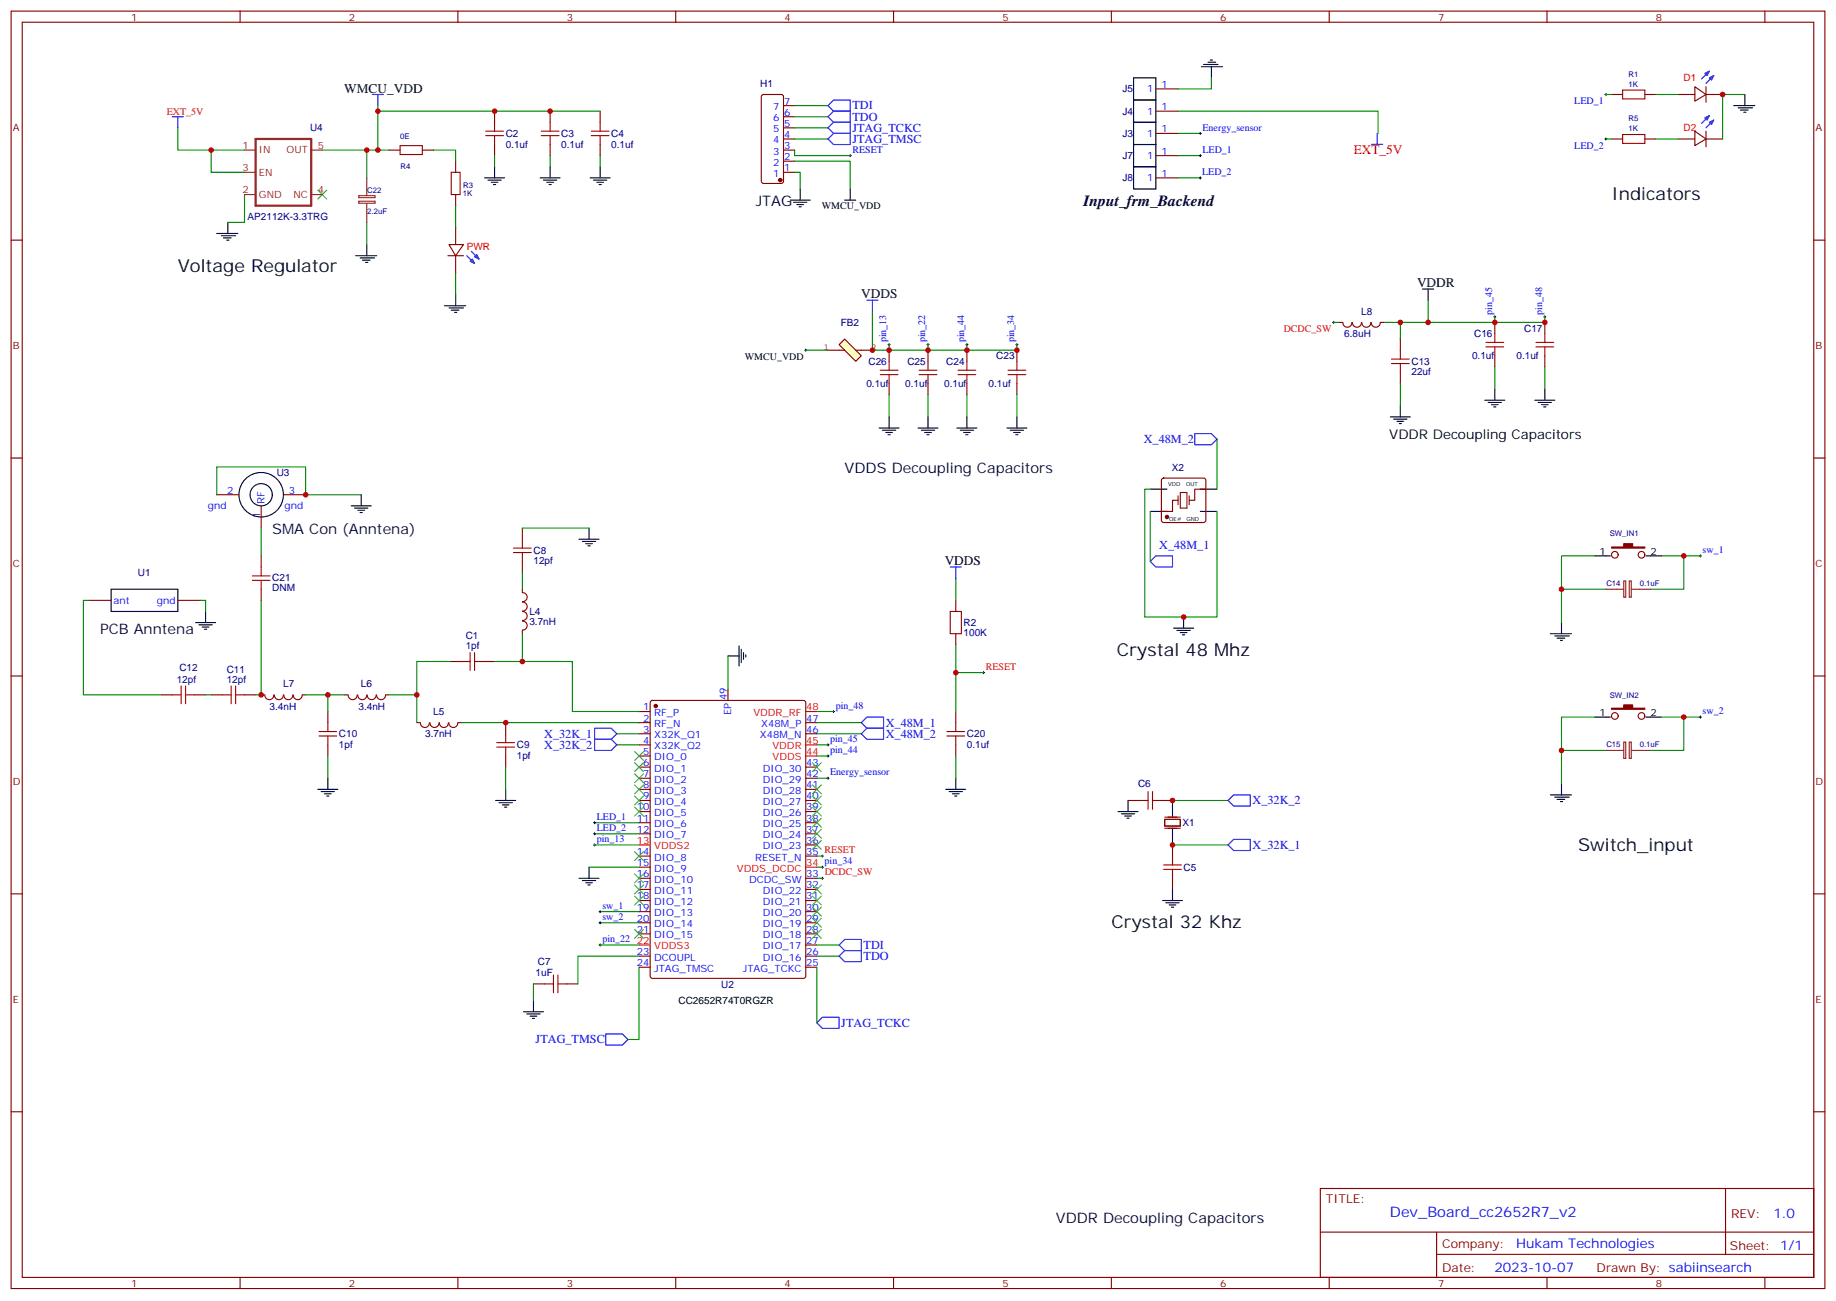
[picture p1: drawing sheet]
<svg xmlns="http://www.w3.org/2000/svg" width="583mm" height="413mm" viewBox="0 0 583 413" stroke-linecap="round" stroke-linejoin="round" font-family="sans-serif">
<g fill="none" stroke="#870000" stroke-width=".35">
<path d="M3.5 3.5h575.8v405.4h-575.8zM7.1 7.1h568.6v398.2h-568.6zM76.2 3.5v3.6M145.3 3.5v3.6M214.5 3.5v3.6M283.6 3.5v3.6M352.8 3.5v3.6M421.9 3.5v3.6M491.1 3.5v3.6M560.2 3.5v3.6M157 35.3v3.5M174.6 35.3v3.5"/>
<path d="M190.5 35.3v3.5M241.9 30.2l.5-.2h5.6l.7 .4v27.1l-.2 .5-.5 .2h-5.6l-.5-.2-.2-.5v-26.8zM248.7 37h3.5M248.7 33.5h3.5M511.5 30h3.6M522.1 30h3.5M532.7 30h5.3M538 27.5l3.5 2.5-3.5 2.1zM541.5 30h5.3M541.5 27.5v5M123.5 47.6h3.5M134.1 47.6h3.5"/>
<path d="M144.6 51.2v3.5M157 45.9v3.5M174.6 45.9v3.5M190.5 45.9v3.5M248.7 54.7h3.5M248.7 51.2h3.5M248.7 47.6h3.5M248.7 44.1h3.5M248.7 40.6h3.5M511.5 44.1h3.6M522.1 44.1h3.5M532.7 44.1h5.3"/>
<path d="M538 41.6l3.5 2.5-3.5 2.1zM541.5 44.1h5.3M541.5 41.6v5M3.5 76.2h3.6M142.5 77.6h4.6l-2.5 3.5zM144.6 61.7v3.6M144.6 72.3v5.3M575.7 76.2h3.6M142.2 81.1h4.9M144.6 81.1v5.3M3.5 145.3h3.6M68.8 157h7"/>
<path d="M90 157h7M368.9 151.9l.5-.2h12.7l.5 .2 .2 .5v12.7l-.3 .5-.4 .2h-12.7l-.5-.2-.2-.5v-12.7zM373.9 158.7h-1.7v3.6h-3.5M382.8 155.2h-3.6v3.5h-1.7M575.7 145.3h3.6M82.9 160.5v7.1M82.9 176.4v3.5M165.8 167.6v3.5M165.8 178.2v3.5M28.2 190.5h7.1M56.4 190.5h7.1M82.9 187v3.5"/>
<path d="M165.8 187v1M165.8 188.1a1.41 1.41 0 0 1 1.5 1.4 1.41 1.41 0 0 1-1.5 1.4M165.8 197.1a1.41 1.41 0 0 1 1.5 1.4 1.41 1.41 0 0 1-1.5 1.4M165.8 191.1a1.41 1.41 0 0 1 1.5 1.4 1.41 1.41 0 0 1-1.5 1.4M165.8 194.1a1.41 1.41 0 0 1 1.5 1.4 1.41 1.41 0 0 1-1.5 1.4M303.4 190.5v3.5M3.5 214.5h3.6M142.9 209.9h3.5M153.5 209.9h3.5M165.8 200v1.1M231.1 218.7v3.5M303.4 201.1v3.5"/>
<path d="M575.7 214.5h3.6M51.2 220.5h3.5M61.7 220.5h3.6M67 220.5h3.6M77.6 220.5h3.5M82.9 220.5h1.1M84.1 220.5a1.41 1.41 0 0 0 1.4 1.5 1.41 1.41 0 0 0 1.4-1.5M87.1 220.5a1.41 1.41 0 0 0 1.4 1.5 1.41 1.41 0 0 0 1.4-1.5M90.1 220.5a1.41 1.41 0 0 0 1.4 1.5 1.41 1.41 0 0 0 1.4-1.5M93.1 220.5a1.41 1.41 0 0 0 1.4 1.5 1.41 1.41 0 0 0 1.4-1.5M96 220.5h1M104.1 225.8v3.5"/>
<path d="M104.1 236.4v3.5M109.4 220.5h1M110.5 220.5a1.41 1.41 0 0 0 1.4 1.5 1.41 1.41 0 0 0 1.4-1.5M113.6 220.5a1.41 1.41 0 0 0 1.4 1.5 1.41 1.41 0 0 0 1.4-1.5M116.6 220.5a1.41 1.41 0 0 0 1.4 1.5 1.41 1.41 0 0 0 1.4-1.5M119.6 220.5a1.41 1.41 0 0 0 1.4 1.5 1.41 1.41 0 0 0 1.4-1.5M122.4 220.5h1.1M132.3 229.3h1M133.5 229.3a1.41 1.41 0 0 0 1.4 1.5 1.41 1.41 0 0 0 1.4-1.5M136.5 229.3a1.41 1.41 0 0 0 1.4 1.5 1.41 1.41 0 0 0 1.4-1.5M139.5 229.3a1.41 1.41 0 0 0 1.4 1.5 1.41 1.41 0 0 0 1.4-1.5M142.5 229.3a1.41 1.41 0 0 0 1.4 1.5 1.41 1.41 0 0 0 1.4-1.5"/>
<path d="M145.3 229.3h1.1M160.5 229.3v3.5M160.5 239.9v3.5M202.8 225.8h3.6M202.8 229.3h3.6M202.8 232.8h3.6M202.8 236.4h3.6M202.8 239.9h3.6M206.6 222.5l.5-.3h48l.6 .5 .1 87-.5 .7h-48.2l-.7-.4v-87zM255.8 229.3h3.5M255.8 232.8h3.5M303.4 225.8v3.5"/>
<path d="M303.4 236.4v3.5M202.8 243.4h3.6M202.8 246.9h3.6M202.8 250.5h3.6M202.8 254h3.6M202.8 257.5h3.6M255.8 243.4h3.5M255.8 246.9h3.5M255.8 250.5h3.5M255.8 254h3.5M255.8 257.5h3.5M358.1 254h3.5"/>
<path d="M368.7 254h3.5M202.8 261.1h3.6M202.8 264.6h3.6M202.8 271.6h3.6M202.8 275.2h3.6M202.8 278.7h3.6M255.8 261.1h3.5M255.8 264.6h3.5M255.8 271.6h3.5M255.8 278.7h3.5M255.8 268.1h3.5M372.2 268.1v3.5"/>
<path d="M372.2 278.7v3.5M3.5 283.6h3.6M202.8 282.2h3.6M202.8 285.7h3.6M202.8 289.3h3.6M202.8 292.8h3.6M202.8 296.3h3.6M255.8 282.2h3.5M255.8 285.7h3.5M255.8 289.3h3.5M255.8 292.8h3.5M255.8 296.3h3.5"/>
<path d="M255.8 299.9h3.5M575.7 283.6h3.6M169.3 312.2h3.6M179.9 312.2h3.5M202.8 303.4h3.6M202.8 306.9h3.6M255.8 303.4h3.5M255.8 306.9h3.5M3.5 352.8h3.6M575.7 352.8h3.6M419.1 377.1h156.6v28.2h-156.6zM547.7 377.1v20.9"/>
<path d="M419.1 391h156.5M456 398h119.6M456 391v14.1M76.2 405.3v3.6M145.3 405.3v3.6M214.5 405.3v3.6M283.6 405.3v3.6M352.8 405.3v3.6M421.9 405.3v3.6M491.1 405.3v3.6M560.2 405.3v3.6"/>
</g>
<g fill="#870000" stroke="#870000" stroke-width=".35">
<circle cx="208.1" cy="224" r=".53"/>
<circle cx="370.4" cy="164" r=".53"/>
<circle cx="247.6" cy="57.1" r=".53"/>
</g>
<path d="M255.8 239.9h3.5M255.8 236.4h3.5M255.8 225.8h3.5M202.8 268.1h3.6M255.8 275.2h3.5M202.8 299.9h3.6" fill="none" stroke="#f00" stroke-width=".35"/>
<g fill="none" stroke="#000" stroke-width=".35">
<path d="M550.3 33.5h6.7M551.7 34.2h4.6M552.4 34.9h2.5M553.5 35.6h.7M553.9 30v3.5M153.8 56.4h6.4M154.9 57.1h4.2M155.9 57.9h2.1M156.6 58.6h.7M157 52.9v3.5M171.4 56.4h6.4M172.5 57.1h4.2"/>
<path d="M173.6 57.9h2.1M174.3 58.6h.7M174.6 52.9v3.5M187.3 56.4h6.4M188.4 57.1h4.2M189.4 57.9h2.2M190.1 58.6h.8M190.5 52.9v3.5M254 60v3.5M269.9 60v3.5M68.8 74.1h6.7M70.2 74.8h4.6"/>
<path d="M70.9 75.5h2.5M72 76.2h.7M72.3 70.6v3.5M116.4 77.6v3.5M250.8 63.5h6.4M251.9 64.2h4.2M252.9 64.9h2.2M253.6 65.6h.8M268.1 63.5h3.5M112.9 81.1h6.7M114.3 81.8h4.6M115 82.5h2.5"/>
<path d="M116.1 83.3h.7M141.1 97h6.7M142.5 97.7h4.6M143.2 98.4h2.5M144.3 99.1h.7M144.6 93.5v3.5M114.7 157v3.5M365.1 155.2h5.3M381 155.2h5.3M111.5 160.5h6.3M112.5 161.2h4.3M113.6 161.9h2.1"/>
<path d="M114.3 162.6h.7M183.8 171.1h6.3M184.9 171.8h4.2M185.9 172.5h2.1M186.6 173.2h.7M187 167.6v3.5M365.1 162.3h5.3M381 162.3h5.3M35.3 187h21.1v7h-21.1zM62.1 197.6h6.3M63.1 198.3h4.3M64.2 199h2.1"/>
<path d="M64.9 199.7h.7M65.3 194v3.6M372.5 199.3h6.4M375.7 195.8v3.5M231.1 208.1h3.5M234.6 205v6.3M235.3 206v4.3M236 207.1v2.1M236.7 207.8v.7M373.6 200h4.2M374.6 200.7h2.2M375.4 201.4h.7"/>
<path d="M100.9 250.5h6.3M102 251.2h4.2M103 251.9h2.1M103.7 252.6h.7M104.1 246.9v3.6M157.3 254h6.4M158.4 254.7h4.2M159.5 255.4h2.1M160.2 256.1h.7M160.5 250.5v3.5M300.2 250.5h6.4M301.3 251.2h4.2"/>
<path d="M302.3 251.9h2.1M303 252.6h.7M303.4 246.9v3.6M354.9 257.5h6.3M356 258.2h4.2M357 258.9h2.1M357.7 259.6h.7M358.1 254v3.5M372.2 254v5.3M372.2 262.8v5.3M369 285.7h6.4M370.1 286.5h4.2"/>
<path d="M371.1 287.2h2.1M371.8 287.9h.7M372.2 282.2v3.5M169.3 317.5v3.5M166.2 321h6.3M167.2 321.7h4.2M168.3 322.4h2.1M169 323.1h.7"/>
<circle cx="82.9" cy="157" r="7.1"/>
<circle cx="82.9" cy="157" r="3.5"/>
</g>
<path d="M373.9 157.3v2.9M374.6 156.3h2.2v4.9h-2.2zM377.5 157.3v2.9M369.7 260h4.9v2.1h-4.9zM369.7 259.3h4.9M369.7 262.8h4.9" fill="none" stroke="#871200" stroke-width=".35"/>
<g fill="none" stroke="#a10000" stroke-width=".35">
<path d="M157 38.8v2.8M174.6 38.8v2.8M190.5 38.8v2.8M515.1 28.6h7v2.8h-7zM127 46.2h7.1v2.8h-7.1zM143.2 54.7h2.8v7h-2.8zM154.2 43h5.6M154.2 41.6h5.6M157 43v2.9M171.8 43h5.6M171.8 41.6h5.6M174.6 43v2.9"/>
<path d="M187.7 43h5.6M187.7 41.6h5.6M190.5 43v2.9M515.1 42.7h7v2.8h-7zM82.9 179.9v2.8M163 175.3h5.6M163 173.9h5.6M165.8 171.1v2.8M165.8 175.3v2.9M80.1 182.7h5.6M80.1 184.1h5.6M82.9 184.1v2.9"/>
<path d="M301.6 194h3.6v7.1h-3.6zM57.5 217.7v5.6M58.9 217.7v5.6M73.4 217.7v5.6M74.8 217.7v5.6M146.4 209.9h2.8M149.2 207.1v5.6M150.6 209.9h2.9M150.6 207.1v5.6M54.7 220.5h2.8M58.9 220.5h2.8M70.6 220.5h2.8"/>
<path d="M74.8 220.5h2.8M101.2 233.5h5.7M101.2 232.1h5.7M104.1 229.3v2.8M104.1 233.5v2.9M157.7 237.1h5.6M157.7 235.7h5.6M160.5 232.8v2.9M160.5 237.1v2.8M300.6 233.5h5.6M300.6 232.1h5.6M303.4 229.3v2.8"/>
<path d="M303.4 233.5v2.9M361.6 254h2.8M364.4 251.2v5.6M365.8 251.2v5.6M365.8 254h2.9M369.4 274.5h5.6M369.4 275.9h5.6M372.2 271.6v2.9M372.2 275.9v2.8M172.9 312.2h2.8M175.7 309.4v5.6M177.1 309.4v5.6"/>
<path d="M177.1 312.2h2.8"/>
</g>
<g fill="none" stroke="#008700" stroke-width=".35">
<path d="M119.9 35.3h70.6M119.9 33.5v14.1M252.2 33.5h10.6M252.2 37h10.6M509.8 30h1.7M525.6 30h7.1M553.9 30h-7.1v14.1M56.4 40.6v7h21.2M67 47.6v7.1h10.6M102.3 47.6h21.2M116.4 47.6v8.8M137.6 47.6h7v3.6"/>
<path d="M157 49.4v3.5M174.6 49.4v3.5M190.5 49.4v3.5M252.2 54.7h1.8v5.3M252.2 51.2h17.7v8.8M252.2 40.6h10.6M252.2 44.1h10.6M509.8 44.1h1.7M525.6 44.1h7.1M77.6 61.7v8.9h-5.3M116.4 70.6v7M144.6 65.3v7"/>
<path d="M144.6 86.4v7.1M386.3 139.3v15.9M68.8 157v-8.8h28.2v8.8h17.7M365.1 155.2h-1.7v40.6h22.9v-33.5M82.9 167.6v8.8M165.8 167.6h21.2M365.1 162.3v15.9M28.2 190.5h-1.7v30h24.7M63.5 190.5h1.8v3.5M82.9 190.5v30h-1.8M165.8 181.7v5.3M303.4 183.4v7.1"/>
<path d="M142.9 209.9h-10.6v19.4M157 209.9h24.7v15.9h21.1M165.8 201.1v8.8M231.1 208.1v10.6M303.4 204.6v21.2M65.3 220.5h1.7M97 220.5h12.4M104.1 220.5v5.3M104.1 239.9v7M123.5 220.5h8.8M146.4 229.3h56.4M195.8 232.8h7"/>
<path d="M195.8 236.4h7M259.3 232.8h14.1M259.3 229.3h14.1M303.4 239.9v7M160.5 243.4v7.1M372.2 254h17.6M188.7 264.6h14.1M188.7 261.1h14.1M372.2 268.1h17.6M190.5 292.8h12.3M190.5 289.3h12.3M259.3 299.9h7"/>
<path d="M169.3 312.2v5.3M202.8 303.4h-19.4v8.8M202.8 306.9v22.9h-3.5M259.3 306.9v17.7M259.3 303.4h7"/>
</g>
<g fill="none" stroke="#00f" stroke-width=".35">
<path d="M54.7 37h3.5M56.4 37v3.6M118.2 30h3.5M119.9 30v3.5M262.8 37l1.8-1.7h5.3v3.5h-5.3zM262.8 33.5l1.8-1.7h5.3v3.5h-5.3zM541.2 23.3l1.4-.7-.7 1.4zM541.2 37.4l1.4-.7-.7 1.4zM542.6 24.7l1.4-.7-.7 1.4zM542.6 38.8l1.4-.7-.7 1.4zM542.6 22.6l-2.5 2.4M542.6 36.7l-2.5 2.5"/>
<path d="M544 24l-2.5 2.5M544 38.1l-2.5 2.5M262.8 40.6l1.8-1.8h5.3v3.5h-5.3zM262.8 44.1l1.8-1.8h5.3v3.6h-5.3zM149.6 79.7l2.4 2.5M148.2 81.1l2.4 2.5M149.2 82.9l.7-.7 .7 1.4zM151.3 80.8l.7 1.4-1.4-.7zM379.2 137.6h5.3l1.8 1.7-1.8 1.8h-5.3zM301.6 179.9h3.6M303.4 179.9v3.5M365.1 178.2l1.8-1.8h5.3v3.5h-5.3z"/>
<path d="M188.7 231.1h5.3l1.8 1.7-1.8 1.8h-5.3zM188.7 234.6h5.3l1.8 1.8-1.8 1.7h-5.3zM273.4 229.3l1.8-1.8h5.3v3.6h-5.3zM275.2 231.1h5.3v3.5h-5.3l-1.8-1.8zM389.8 254l1.8-1.8h5.3v3.6h-5.3zM389.8 268.1l1.8-1.8h5.3v3.6h-5.3zM266.3 299.9l1.8-1.8h5.3v3.5h-5.3zM266.3 303.4l1.8-1.8h5.3v3.6h-5.3zM192.3 328.1h5.3l1.7 1.7-1.7 1.8h-5.3zM259.3 324.6l1.8-1.8h5.2v3.5h-5.2z"/>
</g>
<g fill="none" stroke="#3c3" stroke-width=".35">
<path d="M100.9 60.3l2.8 2.8M103.7 60.3l-2.8 2.8M201.4 238.5l2.9 2.8M204.3 238.5l-2.9 2.8M201.4 242l2.9 2.8M201.4 252.6l2.9 2.8M201.4 256.1l2.9 2.8M204.3 242l-2.9 2.8M204.3 252.6l-2.9 2.8M204.3 256.1l-2.9 2.8M257.9 252.6l2.8 2.8M257.9 256.1l2.8 2.8"/>
<path d="M257.9 259.6l2.8 2.9M257.9 249.1l2.8 2.8M260.7 252.6l-2.8 2.8M260.7 256.1l-2.8 2.8M260.7 259.6l-2.8 2.9M260.7 249.1l-2.8 2.8M201.4 270.2l2.9 2.8M204.3 270.2l-2.9 2.8M257.9 263.2l2.8 2.8M257.9 266.7l2.8 2.8M260.7 263.2l-2.8 2.8M260.7 266.7l-2.8 2.8"/>
<path d="M201.4 284.3l2.9 2.9M201.4 294.9l2.9 2.8M204.3 284.3l-2.9 2.9M204.3 294.9l-2.9 2.8M257.9 280.8l2.8 2.8M257.9 284.3l2.8 2.9M257.9 287.9l2.8 2.8M257.9 291.4l2.8 2.8M257.9 294.9l2.8 2.8M260.7 280.8l-2.8 2.8M260.7 284.3l-2.8 2.9M260.7 287.9l-2.8 2.8"/>
<path d="M260.7 291.4l-2.8 2.8M260.7 294.9l-2.8 2.8"/>
</g>
<path d="M81.1 44.1h17.7v21.2h-17.7z" fill="none" stroke="#8c2424" stroke-width=".71"/>
<path d="M77.6 47.6h3.5M77.6 54.7h3.5M98.8 47.6h3.5M116.4 56.4v5.7M77.6 61.7h3.5M98.8 61.7h3.5M113.9 63.9h5.2v.6h-5.2zM113.9 62.1h5.2v.6h-5.2zM116.4 64.6v6" fill="none" stroke="#8c2424" stroke-width=".35"/>
<g fill="none" stroke="#000" stroke-width=".32">
<path d="M509.4 30h.7M509.8 29.6v.7M509.4 44.1h.7M509.8 43.7v.7M262.5 246.9h.7M262.8 246.6v.7M188.4 261.1h.7M188.4 264.6h.7M188.7 260.7v.7M188.7 264.2v.7M190.1 289.3h.8M190.1 292.8h.8"/>
<path d="M190.5 288.9v.7M190.5 292.5v.7"/>
</g>
<path d="M266.3 109.4l1.8-1.8 5.3 5.3-1.8 1.8z" fill="#ffffc2" stroke="#850000" stroke-width=".35"/>
<path d="M262.8 111.1h5.3M271.6 111.1h5.3" fill="none" stroke="#850000" stroke-width=".35"/>
<g fill="none" stroke="#a10000" stroke-width=".35">
<path d="M279.4 118.9h5.6M279.4 117.5h5.6M282.2 114.7v2.8M282.2 118.9v2.8M291.7 118.9h5.7M291.7 117.5h5.7M294.6 114.7v2.8M294.6 118.9v2.8M304.1 118.9h5.6M304.1 117.5h5.6M306.9 114.7v2.8M306.9 118.9v2.8"/>
<path d="M320 118.9h5.6M320 117.5h5.6M322.8 114.7v2.8M322.8 118.9v2.8M441.7 115.4h5.6M441.7 113.9h5.6M444.5 111.1v2.8M444.5 115.4v2.8M471.7 110.1h5.6M471.7 108.7h5.6M474.5 105.8v2.9M474.5 110.1v2.8"/>
<path d="M487.5 110.1h5.7M487.5 108.7h5.7M490.4 105.8v2.9M490.4 110.1v2.8"/>
</g>
<g fill="none" stroke="#870000" stroke-width=".35">
<path d="M366.9 28.2h7M366.9 35.3h7M366.9 49.4h7M366.9 42.3h7M366.9 56.4h7M282.2 111.1v3.6M294.6 111.1v3.6M306.9 111.1v3.6M322.8 111.1v3.6M425.1 102.3h1.1M426.3 102.3a1.41 1.41 0 0 0 1.4 1.5 1.41 1.41 0 0 0 1.4-1.5M429.3 102.3a1.41 1.41 0 0 0 1.4 1.5 1.41 1.41 0 0 0 1.4-1.5"/>
<path d="M432.3 102.3a1.41 1.41 0 0 0 1.4 1.5 1.41 1.41 0 0 0 1.4-1.5M435.3 102.3a1.41 1.41 0 0 0 1.4 1.5 1.41 1.41 0 0 0 1.4-1.5M438.1 102.3h1.1M444.5 107.6v3.5M444.5 118.2v3.5M474.5 102.3v3.5M474.5 112.9v3.5M490.4 102.3v3.5M490.4 112.9v3.5M282.2 121.7v3.5M294.6 121.7v3.5M306.9 121.7v3.5"/>
<path d="M322.8 121.7v3.5"/>
<circle cx="512.6" cy="176" r="1.06"/>
<circle cx="521.1" cy="176" r="1.06"/>
<circle cx="512.6" cy="227.2" r="1.06"/>
<circle cx="521.1" cy="227.2" r="1.06"/>
</g>
<g fill="none" stroke="#000" stroke-width=".35">
<path d="M383.5 19.8h2.4M384.2 19.1h.7M359.8 38.8h7.1v7.1h-7.1zM359.8 24.7h7.1v7.1h-7.1zM359.8 31.8h7.1v7h-7.1zM381.4 21.2h6.7M382.1 20.5h4.5M384.5 21.2v3.5M359.8 45.9h7.1v7h-7.1zM359.8 52.9h7.1v7.1h-7.1zM451.6 91.7h3.5M453.3 91.7v3.5"/>
<path d="M279 135.8h6.4M280.1 136.5h4.2M281.2 137.2h2.1M281.9 137.9h.7M282.2 132.3v3.5M291.4 135.8h6.3M292.5 136.5h4.2M293.5 137.2h2.1M294.2 137.9h.7M294.6 132.3v3.5M303.7 135.8h6.4M304.8 136.5h4.2"/>
<path d="M305.9 137.2h2.1M306.6 137.9h.7M306.9 132.3v3.5M319.6 135.8h6.4M320.7 136.5h4.2M321.7 137.2h2.1M322.4 137.9h.7M322.8 132.3v3.5M441.3 132.3h6.4M442.4 133h4.2M443.4 133.7h2.2M444.1 134.4h.8"/>
<path d="M444.5 128.8v3.5M471.3 127h6.4M472.4 127.7h4.2M473.4 128.4h2.1M474.1 129.1h.7M474.5 123.5v3.5M487.2 127h6.3M488.2 127.7h4.3M489.3 128.4h2.1M490 129.1h.7M490.4 123.5v3.5M506.2 176.4h5"/>
<path d="M522.5 176.4h4.9M495.7 197.6v3.5M492.1 201.1h6.7M493.5 201.8h4.6M494.2 202.5h2.5M495.3 203.2h.7M506.2 227.5h5M522.5 227.5h4.9M492.1 252.2h6.7M493.5 252.9h4.6M494.2 253.6h2.5M495.3 254.4h.7"/>
<path d="M495.7 248.7v3.5M183.8 278.7h6.3M184.9 279.4h4.2M187 275.2v3.5M185.9 280.1h2.1M186.6 280.8h.7"/>
</g>
<g fill="none" stroke="#008700" stroke-width=".35">
<path d="M373.9 35.3h63.5v7M384.5 24.7v3.5h-10.6M252.2 47.6v1.8h17.7M373.9 42.3h7.1M373.9 49.4h7.1M373.9 56.4h7.1M276.9 98.8v12.3h45.9v-1.7M453.3 95.2v7.1M255.8 111.1h7M282.2 109.4v1.7M294.6 109.4v1.7M306.9 109.4v1.7"/>
<path d="M423.3 102.3h1.8M439.2 102.3h5.3v5.3M474.5 100.5v1.8h-30M474.5 116.4v7.1M490.4 100.5v1.8h-15.9M490.4 116.4v7.1M282.2 125.2v7.1M294.6 125.2v7.1M306.9 125.2v7.1M322.8 125.2v7.1M444.5 121.7v7.1M506.2 176.4h-10.5v21.2"/>
<path d="M527.4 176.4h12.4M534.5 176.4v10.6h-10.6M495.7 187h14.1M303.4 213.4h8.8M259.3 225.8h5.3M259.3 236.4h3.5M259.3 239.9h3.5M495.7 238.1h14.1M506.2 227.5h-10.5v21.2M527.4 227.5h12.4M534.5 227.5v10.6h-10.6M259.3 246.9h3.5"/>
<path d="M187 275.2h15.8M188.7 268.1h14.1M259.3 275.2h1.8M259.3 278.7h1.8M259.3 271.6h1.8M190.5 299.9h12.3"/>
</g>
<g fill="none" stroke="#000" stroke-width=".32">
<path d="M269.5 49.4h.7M269.9 49v.7M380.6 49.4h.8M380.6 56.4h.8M380.6 42.3h.8M381 42v.7M381 49v.7M381 56.1v.7M255.4 111.1h.7M255.8 110.8v.7M281.9 109.4h.7M282.2 109v.7"/>
<path d="M294.2 109.4h.7M294.6 109v.7M306.6 109.4h.7M306.9 109v.7M322.4 109.4h.7M322.8 109v.7M423 102.3h.7M423.3 102v.7M474.1 100.5h.7M474.5 100.2v.7M490 100.5h.7M490.4 100.2v.7"/>
<path d="M539.4 176.4h.7M539.8 176v.7M311.9 213.4h.7M312.2 213.1v.7M262.5 239.9h.7M262.5 236.4h.7M262.8 236v.7M262.8 239.5v.7M264.2 225.8h.7M264.6 225.4v.7M539.4 227.5h.7M539.8 227.2v.7"/>
<path d="M188.4 268.1h.7M188.7 267.8v.7M260.7 275.2h.7M260.7 278.7h.7M260.7 271.6h.7M261.1 271.3v.7M261.1 274.8v.7M261.1 278.3v.7M190.1 299.9h.8M190.5 299.5v.7"/>
</g>
<path d="M435.4 45.8h3.5M437.1 42.3v3.5M275.2 95.2h3.5M276.9 95.2v3.6" fill="none" stroke="#00f" stroke-width=".35"/>
<g fill="#870000" stroke="#870000" stroke-width=".35">
<path d="M511.5 173.6h3.9v-1.1h2.8v1.1h3.9v.3h-10.6z"/>
<path d="M511.5 224.7h3.9v-1h2.8v1h3.9v.4h-10.6z"/>
</g>
<path d="M509.8 187h5.6M515.4 184.3h.6v5.2h-.6zM517.2 184.3h.6v5.2h-.6zM517.9 187h6M509.8 238.1h5.6M515.4 235.5h.6v5.2h-.6zM517.2 235.5h.6v5.2h-.6zM517.9 238.1h6" fill="none" stroke="#8c2424" stroke-width=".35"/>
<path d="M201.4 245.5l2.9 2.9M201.4 249.1l2.9 2.8M204.3 245.5l-2.9 2.9M204.3 249.1l-2.9 2.8M257.9 242l2.8 2.8M260.7 242l-2.8 2.8M201.4 277.3l2.9 2.8M204.3 277.3l-2.9 2.8M201.4 280.8l2.9 2.8M204.3 280.8l-2.9 2.8" fill="none" stroke="#3c3" stroke-width=".35"/>
<g fill="#c00">
<circle cx="372.2" cy="268.1" r=".88"/>
<circle cx="372.2" cy="254" r=".88"/>
<circle cx="375.7" cy="195.8" r=".88"/>
<circle cx="165.8" cy="209.9" r=".88"/>
<circle cx="160.5" cy="229.3" r=".88"/>
<circle cx="132.3" cy="220.5" r=".88"/>
<circle cx="104.1" cy="220.5" r=".88"/>
<circle cx="97" cy="157" r=".88"/>
<circle cx="82.9" cy="220.5" r=".88"/>
<circle cx="67" cy="47.6" r=".88"/>
<circle cx="119.9" cy="47.6" r=".88"/>
<circle cx="116.4" cy="47.6" r=".88"/>
<circle cx="546.8" cy="30" r=".88"/>
<circle cx="119.9" cy="35.3" r=".88"/>
<circle cx="157" cy="35.3" r=".88"/>
<circle cx="174.6" cy="35.3" r=".88"/>
<circle cx="282.2" cy="111.1" r=".88"/>
<circle cx="322.8" cy="111.1" r=".88"/>
<circle cx="306.9" cy="111.1" r=".88"/>
<circle cx="294.6" cy="111.1" r=".88"/>
<circle cx="276.9" cy="111.1" r=".88"/>
<circle cx="444.5" cy="102.3" r=".88"/>
<circle cx="474.5" cy="102.3" r=".88"/>
<circle cx="490.4" cy="102.3" r=".88"/>
<circle cx="303.4" cy="213.4" r=".88"/>
<circle cx="453.3" cy="102.3" r=".88"/>
<circle cx="534.5" cy="176.4" r=".88"/>
<circle cx="495.7" cy="187" r=".88"/>
<circle cx="495.7" cy="238.1" r=".88"/>
<circle cx="534.5" cy="227.5" r=".88"/>
</g>
<g font-size="5.6">
<text x="511.5" y="63.5">Indicators</text>
<text x="56.4" y="86.4">Voltage Regulator</text>
<text x="354.5" y="208.1">Crystal 48 Mhz</text>
<text x="500.9" y="269.9">Switch_input</text>
<text x="352.8" y="294.6">Crystal 32 Khz</text>
</g>
<text font-size="4.9" x="344" y="65.3">Input_frm_Backend</text>
<g font-size="4.6" fill="#003">
<text x="239.9" y="65.3">JTAG</text>
<text x="268.1" y="149.9">VDDS Decoupling Capacitors</text>
<text x="86.4" y="169.3">SMA Con (Anntena)</text>
<text x="31.7" y="201.1">PCB Anntena</text>
<text x="335.1" y="388.1">VDDR Decoupling Capacitors</text>
</g>
<text font-size="4.6" fill="#00f" x="441.2" y="386.1">Dev_Board_cc2652R7_v2</text>
<g font-size="4.2">
<text x="109.2" y="29.6">WMCU_VDD</text>
<text x="273.4" y="94.5">VDDS</text>
<text x="449.8" y="91">VDDR</text>
<text x="441" y="139.3">VDDR Decoupling Capacitors</text>
<text x="299.9" y="179.2">VDDS</text>
</g>
<text font-size="4.2" fill="#f00" x="429.7" y="49">EXT_5V</text>
<g font-size="4.2" fill="#00f">
<text x="562.9" y="386.4">1.0</text>
<text x="481.3" y="395.9">Hukam Technologies</text>
<text x="474.4" y="403.7">2023-10-07</text>
</g>
<g font-size="3.9" fill="#00f">
<text x="270.6" y="34.7">TDI</text>
<text x="270.6" y="38.2">TDO</text>
<text x="270.6" y="41.9">JTAG_TCKC</text>
<text x="270.6" y="45.4">JTAG_TMSC</text>
<text x="363.1" y="140.6">X_48M_2</text>
<text x="368" y="174.1">X_48M_1</text>
<text x="281.2" y="230.6">X_48M_1</text>
<text x="172.7" y="234.1">X_32K_1</text>
<text x="172.7" y="237.6">X_32K_2</text>
<text x="281.2" y="234.1">X_48M_2</text>
<text x="397.6" y="255.2">X_32K_2</text>
<text x="397.6" y="269.3">X_32K_1</text>
<text x="274.1" y="304.6">TDO</text>
<text x="274.1" y="301.1">TDI</text>
<text x="267.1" y="325.9">JTAG_TCKC</text>
<text x="170" y="331">JTAG_TMSC</text>
</g>
<g font-size="3.9" fill="#800">
<text x="420.9" y="381.7">TITLE:</text>
<text x="549.5" y="386.4">REV:</text>
<text x="457.8" y="395.9">Company:</text>
<text x="549.1" y="396.5">Sheet: 1/1</text>
<text x="457.8" y="403.6">Date:</text>
<text x="506.8" y="403.7">Drawn By: sabiinsearch</text>
</g>
<g font-size="3.2" fill="#800">
<text x="41.6" y="6.5">1</text>
<text x="110.8" y="6.5">2</text>
<text x="179.9" y="6.5">3</text>
<text x="249.1" y="6.5">4</text>
<text x="318.2" y="6.5">5</text>
<text x="387.3" y="6.5">6</text>
<text x="456.5" y="6.5">7</text>
<text x="525.6" y="6.5">8</text>
<text x="4.1" y="41.6">A</text>
<text x="576.3" y="41.6">A</text>
<text x="4.1" y="110.8">B</text>
<text x="576.3" y="110.8">B</text>
<text x="4.1" y="179.9">C</text>
<text x="576.3" y="179.9">C</text>
<text x="4.1" y="249.1">D</text>
<text x="576.3" y="249.1">D</text>
<text x="4.1" y="318.2">E</text>
<text x="576.3" y="318.2">E</text>
<text x="41.6" y="408.3">1</text>
<text x="110.8" y="408.3">2</text>
<text x="179.9" y="408.3">3</text>
<text x="249.1" y="408.3">4</text>
<text x="318.2" y="408.3">5</text>
<text x="387.3" y="408.3">6</text>
<text x="456.5" y="408.3">7</text>
<text x="525.6" y="408.3">8</text>
</g>
<g font-size="3.2" fill="#000080">
<text x="241.3" y="27.6">H1</text>
<text x="356.3" y="29.3">J5</text>
<text x="98.4" y="41.6">U4</text>
<text x="356.3" y="36.4">J4</text>
<text x="160.5" y="46.9">0.1uf</text>
<text x="160.5" y="43.6">C2</text>
<text x="178.2" y="46.9">0.1uf</text>
<text x="178.2" y="43.6">C3</text>
<text x="194" y="46.9">0.1uf</text>
<text x="194" y="43.6">C4</text>
<text x="356.3" y="43.4">J3</text>
<text x="356.3" y="50.5">J7</text>
<text x="356.3" y="57.6">J8</text>
<text x="78.6" y="69.8">AP2112K-3.3TRG</text>
<text x="432.1" y="99.9">L8</text>
<text x="266.9" y="103.3">FB2</text>
<text x="426.7" y="107">6.8uH</text>
<text x="467.9" y="107">C16</text>
<text x="483.8" y="105.2">C17</text>
<text x="275.7" y="115.8">C26</text>
<text x="288" y="115.8">C25</text>
<text x="300.4" y="115.8">C24</text>
<text x="316.2" y="114">C23</text>
<text x="448" y="119">22uf</text>
<text x="448" y="115.8">C13</text>
<text x="467.3" y="114">0.1uf</text>
<text x="481.4" y="114">0.1uf</text>
<text x="275" y="122.9">0.1uf</text>
<text x="287.3" y="122.9">0.1uf</text>
<text x="299.7" y="122.9">0.1uf</text>
<text x="313.8" y="122.9">0.1uf</text>
<text x="371.9" y="149.3">X2</text>
<text x="87.9" y="151">U3</text>
<text x="169.3" y="179">12pf</text>
<text x="169.3" y="175.8">C8</text>
<text x="43.8" y="182.7">U1</text>
<text x="86.4" y="184.5">C21</text>
<text x="86.4" y="187.7">DNM</text>
<text x="168" y="195.2">L4</text>
<text x="147.8" y="202.8">C1</text>
<text x="168" y="198.4">3.7nH</text>
<text x="305.9" y="201.9">100K</text>
<text x="305.9" y="198.7">R2</text>
<text x="147.8" y="206">1pf</text>
<text x="57" y="212.8">C12</text>
<text x="72" y="213.4">C11</text>
<text x="56.1" y="216.6">12pf</text>
<text x="72" y="216.6">12pf</text>
<text x="89.9" y="218.1">L7</text>
<text x="114.6" y="218.1">L6</text>
<text x="85.6" y="225.1">3.4nH</text>
<text x="113.8" y="225.1">3.4nH</text>
<text x="137.5" y="226.9">L5</text>
<text x="107.6" y="234">C10</text>
<text x="135" y="234">3.7nH</text>
<text x="306.9" y="234">C20</text>
<text x="107.6" y="237.2">1pf</text>
<text x="164" y="237.5">C9</text>
<text x="306.9" y="237.2">0.1uf</text>
<text x="164" y="240.7">1pf</text>
<text x="361.3" y="249.9">C6</text>
<text x="375.4" y="262.1">X1</text>
<text x="375.7" y="276.2">C5</text>
<text x="170" y="309.8">1uF</text>
<text x="170.8" y="306.3">C7</text>
<text x="229" y="313.4">U2</text>
</g>
<g font-size="3.2" fill="#00f">
<text x="364.2" y="29.3">1</text>
<text x="368.7" y="27.9">1</text>
<text x="245.4" y="34.9">7</text>
<text x="248.9" y="33.2">7</text>
<text x="368.7" y="34.9">1</text>
<text x="499.7" y="33.1">LED_1</text>
<text x="245.4" y="42">5</text>
<text x="245.4" y="38.5">6</text>
<text x="248.9" y="40.2">5</text>
<text x="248.9" y="36.7">6</text>
<text x="364.2" y="36.3">1</text>
<text x="368.7" y="42">1</text>
<text x="381.7" y="41.5">Energy_sensor</text>
<text x="245.4" y="45.5">4</text>
<text x="248.9" y="47.3">3</text>
<text x="248.9" y="43.7">4</text>
<text x="364.2" y="43.4">1</text>
<text x="499.7" y="47.2">LED_2</text>
<text x="245.4" y="52.6">2</text>
<text x="245.4" y="49">3</text>
<text x="248.9" y="50.8">2</text>
<text x="270.6" y="48.5">RESET</text>
<text x="364.2" y="50.4">1</text>
<text x="368.7" y="49">1</text>
<text x="381.7" y="48.6">LED_1</text>
<text x="245.4" y="56.1">1</text>
<text x="248.9" y="54.3">1</text>
<text x="364.2" y="57.5">1</text>
<text x="368.7" y="56.1">1</text>
<text x="381.6" y="55.5">LED_2</text>
<text x="473.6" y="99.8" transform="rotate(-90 473.6 99.8)">pin_45</text>
<text x="489.5" y="99.8" transform="rotate(-90 489.5 99.8)">pin_48</text>
<text x="281.3" y="108.7" transform="rotate(-90 281.3 108.7)">pin_13</text>
<text x="293.7" y="108.7" transform="rotate(-90 293.7 108.7)">pin_22</text>
<text x="306" y="108.7" transform="rotate(-90 306 108.7)">pin_44</text>
<text x="321.9" y="108.7" transform="rotate(-90 321.9 108.7)">pin_34</text>
<text x="66" y="161.6">gnd</text>
<text x="72.1" y="156.6">2</text>
<text x="84" y="159.8" transform="rotate(-90 84 159.8)">RF</text>
<text x="90.3" y="161.6">gnd</text>
<text x="91.7" y="156.6">3</text>
<text x="82.5" y="164.3" transform="rotate(-90 82.5 164.3)">1</text>
<text x="540.5" y="175.5">sw_1</text>
<text x="36" y="191.6">ant</text>
<text x="49.8" y="191.6">gnd</text>
<text x="204.2" y="225.4">1</text>
<text x="207.7" y="227.2">RF_P</text>
<text x="230.7" y="222.2" transform="rotate(-90 230.7 222.2)">49</text>
<text x="232.1" y="226.9" transform="rotate(-90 232.1 226.9)">EP</text>
<text x="265.3" y="224.9">pin_48</text>
<text x="540.5" y="226.7">sw_2</text>
<text x="204.2" y="229">2</text>
<text x="204.2" y="232.5">3</text>
<text x="207.7" y="230.7">RF_N</text>
<text x="241.6" y="230.7">X48M_P</text>
<text x="255.9" y="232.5">46</text>
<text x="255.9" y="229">47</text>
<text x="204.2" y="236">4</text>
<text x="204.2" y="239.5">5</text>
<text x="207.7" y="234.2">X32K_Q1</text>
<text x="207.7" y="237.8">X32K_Q2</text>
<text x="241.2" y="234.2">X48M_N</text>
<text x="263.5" y="239">pin_44</text>
<text x="263.5" y="235.5">pin_45</text>
<text x="204.2" y="243.1">6</text>
<text x="207.7" y="241.3">DIO_0</text>
<text x="207.7" y="244.8">DIO_1</text>
<text x="242.1" y="244.8">DIO_30</text>
<text x="255.9" y="243.1">43</text>
<text x="204.2" y="246.6">7</text>
<text x="204.2" y="250.1">8</text>
<text x="207.7" y="248.4">DIO_2</text>
<text x="207.7" y="251.9">DIO_3</text>
<text x="242.1" y="251.9">DIO_28</text>
<text x="242.1" y="248.4">DIO_29</text>
<text x="255.9" y="250.1">41</text>
<text x="255.9" y="246.6">42</text>
<text x="263.5" y="246.1">Energy_sensor</text>
<text x="202.2" y="257.2">10</text>
<text x="204.2" y="253.6">9</text>
<text x="207.7" y="255.4">DIO_4</text>
<text x="242.1" y="255.4">DIO_27</text>
<text x="255.9" y="257.2">39</text>
<text x="255.9" y="253.6">40</text>
<text x="189.4" y="260.2">LED_1</text>
<text x="189.4" y="263.7">LED_2</text>
<text x="202.2" y="260.7">11</text>
<text x="207.7" y="258.9">DIO_5</text>
<text x="207.7" y="262.5">DIO_6</text>
<text x="242.1" y="262.5">DIO_25</text>
<text x="242.1" y="258.9">DIO_26</text>
<text x="255.9" y="260.7">38</text>
<text x="189.4" y="267.2">pin_13</text>
<text x="202.2" y="264.2">12</text>
<text x="207.7" y="266">DIO_7</text>
<text x="242.1" y="269.5">DIO_23</text>
<text x="242.1" y="266">DIO_24</text>
<text x="255.9" y="267.8">36</text>
<text x="255.9" y="264.2">37</text>
<text x="202.2" y="271.3">14</text>
<text x="202.2" y="274.8">15</text>
<text x="207.7" y="273">DIO_8</text>
<text x="239.7" y="273">RESET_N</text>
<text x="255.9" y="271.3">35 RESET</text>
<text x="202.2" y="278.3">16</text>
<text x="202.2" y="281.9">17</text>
<text x="207.7" y="276.6">DIO_9</text>
<text x="207.7" y="280.1">DIO_10</text>
<text x="237.8" y="280.1">DCDC_SW</text>
<text x="255.9" y="281.9">32</text>
<text x="255.9" y="278.3">33 DCDC_SW</text>
<text x="202.2" y="285.4">18</text>
<text x="207.7" y="283.6">DIO_11</text>
<text x="207.7" y="287.2">DIO_12</text>
<text x="242.1" y="287.2">DIO_21</text>
<text x="242.1" y="283.6">DIO_22</text>
<text x="255.9" y="285.4">31</text>
<text x="191.2" y="288.4">sw_1</text>
<text x="191.2" y="291.9">sw_2</text>
<text x="202.2" y="288.9">19</text>
<text x="202.2" y="292.5">20</text>
<text x="207.7" y="290.7">DIO_13</text>
<text x="242.1" y="290.7">DIO_20</text>
<text x="255.9" y="292.5">29</text>
<text x="255.9" y="288.9">30</text>
<text x="191.2" y="299">pin_22</text>
<text x="202.2" y="296">21</text>
<text x="207.7" y="294.2">DIO_14</text>
<text x="207.7" y="297.7">DIO_15</text>
<text x="242.1" y="297.7">DIO_18</text>
<text x="242.1" y="294.2">DIO_19</text>
<text x="255.9" y="299.5">27</text>
<text x="255.9" y="296">28</text>
<text x="202.2" y="303">23</text>
<text x="207.7" y="304.8">DCOUPL</text>
<text x="242.1" y="304.8">DIO_16</text>
<text x="242.1" y="301.3">DIO_17</text>
<text x="255.9" y="303">26</text>
<text x="202.2" y="306.6">24</text>
<text x="207.7" y="308.3">JTAG_TMSC</text>
<text x="235.8" y="308.3">JTAG_TCKC</text>
<text x="255.9" y="306.6">25</text>
</g>
<g font-size="3.2" fill="#f00">
<text x="534.4" y="25.8">D1</text>
<text x="52.9" y="36.3">EXT_5V</text>
<text x="534.4" y="41.7">D2</text>
<text x="148.2" y="79.4">PWR</text>
<text x="407.5" y="105.5">DCDC_SW</text>
<text x="312.9" y="212.5">RESET</text>
<text x="239.1" y="227.2">VDDR_RF</text>
<text x="255.9" y="225.4">48</text>
<text x="245.2" y="237.8">VDDR</text>
<text x="255.9" y="239.5">44</text>
<text x="255.9" y="236">45</text>
<text x="245.2" y="241.3">VDDS</text>
<text x="202.2" y="267.8">13</text>
<text x="207.7" y="269.5">VDDS2</text>
<text x="255.9" y="274.8">34 pin_34</text>
<text x="233.9" y="276.6">VDDS_DCDC</text>
<text x="202.2" y="299.5">22</text>
<text x="207.7" y="301.3">VDDS3</text>
</g>
<g font-size="3.2" fill="#8d2323">
<text x="77" y="47.3">1</text>
<text x="100.9" y="47.3">5</text>
<text x="82.2" y="48.7">IN</text>
<text x="90.9" y="48.7">OUT</text>
<text x="77" y="54.3">3</text>
<text x="82.2" y="55.7">EN</text>
<text x="77" y="61.4">2</text>
<text x="82.2" y="62.8">GND</text>
<text x="93.1" y="62.8">NC</text>
<text x="100.9" y="61.4">4</text>
</g>
<g font-size="3.2">
<text x="260.9" y="66.2">WMCU_VDD</text>
<text x="236.4" y="114.2">WMCU_VDD</text>
<text x="507.7" y="176">1</text>
<text x="523.9" y="176">2</text>
<text x="507.7" y="227.2">1</text>
<text x="523.9" y="227.2">2</text>
<text x="215.4" y="318.6">CC2652R74T0RGZR</text>
</g>
<g font-size="2.8" fill="#840000">
<text x="261.5" y="111.1">1</text>
<text x="276.6" y="111.1">2</text>
</g>
<g font-size="2.5" fill="#000080">
<text x="516.9" y="27.5">1K</text>
<text x="516.9" y="24.4">R1</text>
<text x="516.9" y="41.6">1K</text>
<text x="516.9" y="38.5">R5</text>
<text x="127" y="44.1">0E</text>
<text x="127.1" y="53.6">R4</text>
<text x="147.1" y="59.5">R3</text>
<text x="116.6" y="61.3">C22</text>
<text x="146.9" y="62.2">1K</text>
<text x="116.6" y="68">2.2uF</text>
<text x="511" y="170.2">SW_IN1</text>
<text x="509.9" y="185.9">C14</text>
<text x="520.5" y="185.9">0.1uF</text>
<text x="511" y="221.4">SW_IN2</text>
<text x="509.9" y="237.1">C15</text>
<text x="520.5" y="237.1">0.1uF</text>
</g>
<g font-size="1.8">
<text x="370.8" y="154.2">VDD</text>
<text x="376.5" y="154.2">OUT</text>
<text x="371.1" y="165.5">OE#</text>
<text x="376.6" y="165.5">GND</text>
</g>
</svg>
